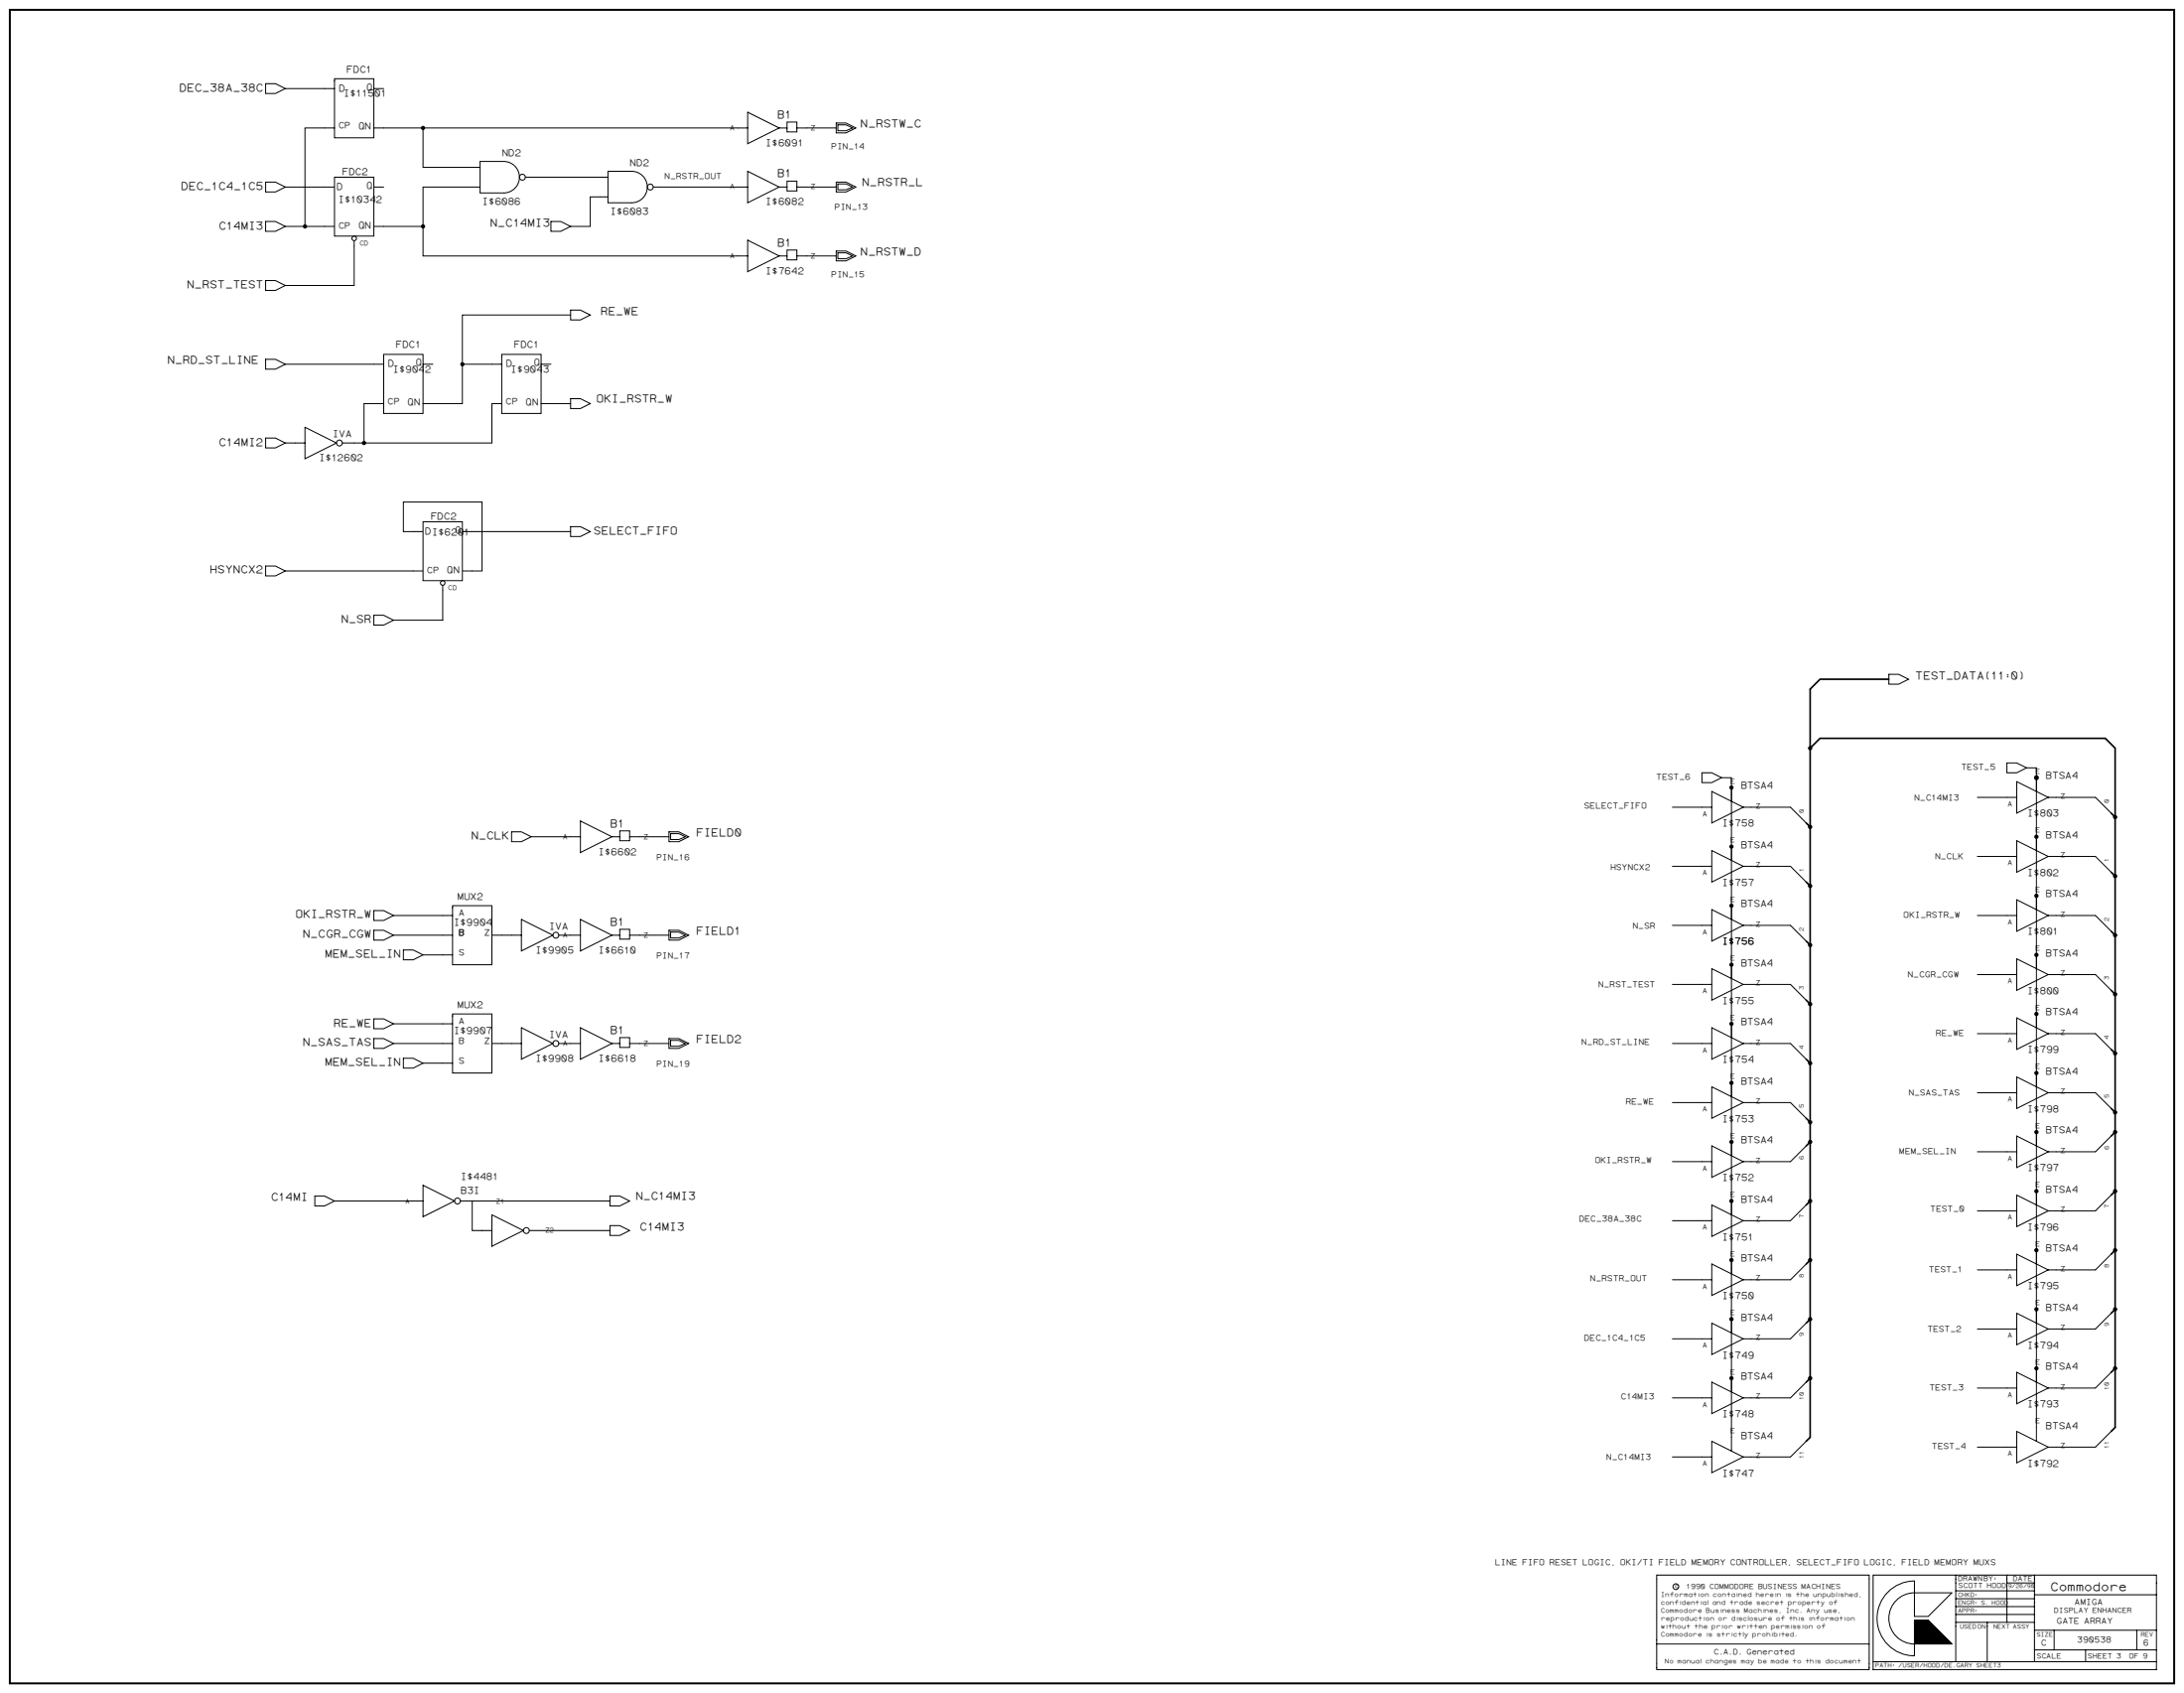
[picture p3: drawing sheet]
<svg xmlns="http://www.w3.org/2000/svg" width="1189mm" height="921mm" viewBox="0 0 1189 921" stroke-linecap="round" stroke-linejoin="round" font-family="sans-serif">
<path d="M5 5h1179v911h-1179z" fill="none" stroke="#fff" stroke-width=".54"/>
<path d="M5 5h1179v911h-1179z" fill="none" stroke="#000" stroke-width="1.1"/>
<g fill="none" stroke="#000" stroke-width=".54">
<path d="M155 48h22M177 70h-11v53M209 70h21M402 70h-172v21h27M439 70h16M289 96h38M155 102h27M204 102h5M257 102h-27v37h172M327 107h-6v16h-10M359 102h43M439 102h16"/>
<path d="M155 123h27M193 134v21h-38M204 123h26M439 139h16M145 153h5l5 2-5 3h-5zM311 171h-59v49h-16M155 198h49M252 198h16M204 220h-6v21M268 220v21h-82M300 220h11M145 238h5l5 3-5 3h-5z"/>
<path d="M166 232l17 9-17 9zM155 241h11M225 289h-5v-16h42v38h-5M257 289h54M155 311h70M241 321v16h-27M1092 415h6l5 3-5 2h-6zM1103 418h6v359M926 420h6l5 3-5 3h-6zM932 431l17 8-17 9zM932 439h-22M937 423h6v366"/>
<path d="M943 428v8M949 439h26l8 9M1076 434h16M1119 434h22M289 455h22M348 455h16M932 463l17 8-17 9zM932 471h-22M943 461v7M949 471h26l8 9M1076 466h16M1119 466h22"/>
<path d="M214 498h32M246 493h22v32h-22zM932 495l17 8-17 9zM943 493v7M1076 498h16M1119 498h22M214 509h32M220 517h5l5 3-5 2h-5zM230 520h16M268 509h16M284 500l17 9-17 8zM304 509h7"/>
<path d="M348 509h16M932 503h-22M949 503h26l8 9M932 527l17 9-17 8zM932 536h-22M943 525v7M949 536h26l8 8M1076 530h16M1119 530h22M214 557h32M246 552h22v32h-22zM284 559l17 9-17 8z"/>
<path d="M932 559l17 9-17 8zM943 557v8M214 568h32M220 576h5l5 2-5 3h-5zM230 578h16M268 568h16M304 568h7M348 568h16M932 568h-22M949 568h26l8 8M1076 562h16M1119 562h22"/>
<path d="M932 591l17 9-17 8zM932 600h-22M943 589v8M949 600h26l8 8M1076 595h16M1119 595h22M932 623l17 9-17 9zM932 632h-22M943 621v8M983 623l-8 9h-26M1076 627h16M1119 627h22"/>
<path d="M182 653h43M268 653h64M932 656l17 8-17 9zM943 653v8M983 656l-8 8h-26M1076 659h16M1119 659h22M295 669h37M932 664h-22M932 688l17 8-17 9zM932 696h-22M943 686v7"/>
<path d="M983 688l-8 8h-26M1076 691h16M1119 691h22M932 720l17 8-17 9zM943 718v7M983 720l-8 8h-26M932 728h-22M1076 723h16M1119 723h22M932 752l17 9-17 8zM983 752l-8 9h-26M1076 755h16"/>
<path d="M1119 755h22M932 761h-22M932 784l17 9-17 8zM932 793h-22M983 784l-8 9h-26M1076 787h16M1119 787h22M1065 857v47M1092 857v26M1107 857v47M1028 866a20 20 0 0 0-5 22 20 20 0 0 0 19 13v-19h8l12 12h-20a14 14 0 0 1-14-13 14 14 0 0 1 14-14h20l-12 12h-8v-19a20 20 0 0 0-14 6zM1065 878h42"/>
<path d="M1065 874h42M1065 870h42M1065 866h42M1092 861h15M1107 868h67M902 894v14h115v-51h-115v37h115M1042 887h13M1042 883h9M1042 884h10M1042 885h11M1042 886h12M1042 888h14"/>
<path d="M1042 889h15M1042 890h16M1042 891h17M1042 892h19M1042 893h19M1042 882h8M1042 887h14M1042 892h18M1042 894h20M1042 882h9M1065 883h42M1082 883v21"/>
<path d="M1107 898h67M1107 887h67M1118 887v11M1135 898v6M1163 887v11M1020 904v4h154v-51h-154v47h154"/>
<circle cx="230" cy="70" r=".9"/>
<circle cx="166" cy="123" r=".9"/>
<circle cx="230" cy="123" r=".9"/>
<circle cx="252" cy="198" r=".9"/>
<circle cx="185" cy="241" r="1.6"/>
<circle cx="198" cy="241" r=".9"/>
<circle cx="985" cy="407" r=".9"/>
<circle cx="943" cy="428" r=".9"/>
<circle cx="985" cy="450" r=".9"/>
<circle cx="1109" cy="455" r=".9"/>
<circle cx="1151" cy="445" r=".9"/>
<circle cx="943" cy="461" r=".9"/>
<circle cx="1151" cy="477" r=".9"/>
<circle cx="943" cy="493" r=".9"/>
<circle cx="985" cy="482" r=".9"/>
<circle cx="1109" cy="487" r=".9"/>
<circle cx="303" cy="509" r="1.6"/>
<circle cx="985" cy="514" r=".9"/>
<circle cx="1109" cy="520" r=".9"/>
<circle cx="1151" cy="509" r=".9"/>
<circle cx="943" cy="525" r=".9"/>
<circle cx="943" cy="557" r=".9"/>
<circle cx="985" cy="546" r=".9"/>
<circle cx="1109" cy="552" r=".9"/>
<circle cx="1151" cy="541" r=".9"/>
<circle cx="303" cy="568" r="1.6"/>
<circle cx="985" cy="578" r=".9"/>
<circle cx="1151" cy="573" r=".9"/>
<circle cx="943" cy="589" r=".9"/>
<circle cx="1109" cy="584" r=".9"/>
<circle cx="985" cy="611" r=".9"/>
<circle cx="1109" cy="616" r=".9"/>
<circle cx="1151" cy="605" r=".9"/>
<circle cx="1151" cy="616" r=".9"/>
<circle cx="943" cy="621" r=".9"/>
<circle cx="985" cy="621" r=".9"/>
<circle cx="943" cy="653" r=".9"/>
<circle cx="985" cy="653" r=".9"/>
<circle cx="1109" cy="648" r=".9"/>
<circle cx="1151" cy="648" r=".9"/>
<circle cx="943" cy="686" r=".9"/>
<circle cx="985" cy="686" r=".9"/>
<circle cx="1109" cy="680" r=".9"/>
<circle cx="1151" cy="680" r=".9"/>
<circle cx="943" cy="718" r=".9"/>
<circle cx="985" cy="718" r=".9"/>
<circle cx="1109" cy="712" r=".9"/>
<circle cx="1151" cy="712" r=".9"/>
<circle cx="943" cy="750" r=".9"/>
<circle cx="985" cy="750" r=".9"/>
<circle cx="1109" cy="744" r=".9"/>
<circle cx="1151" cy="744" r=".9"/>
<circle cx="912" cy="863" r="1.6"/>
</g>
<g fill="none" stroke="#000" stroke-width=".89">
<path d="M1028 370h-37l-6 5v407l-2 2M985 407l6-5h155l5 5v370M983 448l2 2M983 480l2 2M983 512l2 2M983 544l2 2M983 576l2 2M983 608l2 3M985 621l-2 2M985 653l-2 3M985 686l-2 2M985 718l-2 2"/>
<path d="M985 750l-2 2"/>
<circle cx="1109" cy="423" r=".9"/>
</g>
<g fill="#000">
<circle cx="230" cy="70" r=".9"/>
<circle cx="166" cy="123" r=".9"/>
<circle cx="230" cy="123" r=".9"/>
<circle cx="252" cy="198" r=".9"/>
<circle cx="198" cy="241" r=".9"/>
<circle cx="985" cy="407" r=".9"/>
<circle cx="943" cy="428" r=".9"/>
<circle cx="1109" cy="423" r=".9"/>
<circle cx="985" cy="450" r=".9"/>
<circle cx="1109" cy="455" r=".9"/>
<circle cx="1151" cy="445" r=".9"/>
<circle cx="943" cy="461" r=".9"/>
<circle cx="1151" cy="477" r=".9"/>
<circle cx="943" cy="493" r=".9"/>
<circle cx="985" cy="482" r=".9"/>
<circle cx="1109" cy="487" r=".9"/>
<circle cx="985" cy="514" r=".9"/>
<circle cx="1109" cy="520" r=".9"/>
<circle cx="1151" cy="509" r=".9"/>
<circle cx="943" cy="525" r=".9"/>
<circle cx="943" cy="557" r=".9"/>
<circle cx="985" cy="546" r=".9"/>
<circle cx="1109" cy="552" r=".9"/>
<circle cx="1151" cy="541" r=".9"/>
<circle cx="985" cy="578" r=".9"/>
<circle cx="1151" cy="573" r=".9"/>
<circle cx="943" cy="589" r=".9"/>
<circle cx="1109" cy="584" r=".9"/>
<circle cx="985" cy="611" r=".9"/>
<circle cx="1109" cy="616" r=".9"/>
<circle cx="1151" cy="605" r=".9"/>
<circle cx="1151" cy="616" r=".9"/>
<circle cx="943" cy="621" r=".9"/>
<circle cx="985" cy="621" r=".9"/>
<circle cx="943" cy="653" r=".9"/>
<circle cx="985" cy="653" r=".9"/>
<circle cx="1109" cy="648" r=".9"/>
<circle cx="1151" cy="648" r=".9"/>
<circle cx="943" cy="686" r=".9"/>
<circle cx="985" cy="686" r=".9"/>
<circle cx="1109" cy="680" r=".9"/>
<circle cx="1151" cy="680" r=".9"/>
<circle cx="943" cy="718" r=".9"/>
<circle cx="985" cy="718" r=".9"/>
<circle cx="1109" cy="712" r=".9"/>
<circle cx="1151" cy="712" r=".9"/>
<circle cx="943" cy="750" r=".9"/>
<circle cx="985" cy="750" r=".9"/>
<circle cx="1109" cy="744" r=".9"/>
<circle cx="1151" cy="744" r=".9"/>
</g>
<path d="M182 96h22v32h-22z" fill="#fff"/>
<g fill="none" stroke="#000" stroke-width=".54">
<path d="M145 46h5l5 2-5 3h-5zM177 48h5M182 43h22v32h-22zM204 48h5M177 70h5M204 70h5M182 96h22v32h-22zM193 131v3M225 289h5M252 289h5M225 311h5M252 311h5"/>
<path d="M1092 434h6M1098 425l17 9-17 8zM1109 423v8M1115 434h4M1141 434l8 8M1098 457l17 9-17 9zM1109 455v8M1092 466h6M1115 466h4M1141 466l8 9M1092 498h6M1098 490l17 8-17 9z"/>
<path d="M1109 487v8M1115 498h4M1141 498l8 9M1109 520v7M1092 530h6M1098 522l17 8-17 9zM1115 530h4M1141 530l8 9M1098 554l17 8-17 9zM1109 552v7M1092 562h6M1115 562h4"/>
<path d="M1141 562l8 9M1092 595h6M1098 586l17 9-17 8zM1109 584v7M1115 595h4M1141 595l8 8M1098 618l17 9-17 8zM1109 616v7M1149 618l-8 9M1092 627h6M1115 627h4M1092 659h6"/>
<path d="M1098 650l17 9-17 8zM1109 648v8M1115 659h4M1149 650l-8 9M1092 691h6M1098 682l17 9-17 8zM1109 680v8M1115 691h4M1149 682l-8 9M1098 714l17 9-17 9zM1109 712v8M1149 714l-8 9"/>
<path d="M1092 723h6M1115 723h4M1092 755h6M1098 747l17 8-17 9zM1109 744v8M1115 755h4M1149 747l-8 8M1098 779l17 8-17 9zM1109 777v7M1149 779l-8 8M1092 787h6M1115 787h4"/>
<circle cx="193" cy="130" r="1.2"/>
</g>
<path d="M1149 442l2 3M1149 475l2 2M1149 507l2 2M1149 539l2 2M1149 571l2 2M1149 603l2 2M1151 616l-2 2M1151 648l-2 2M1151 680l-2 2M1151 712l-2 2M1151 744l-2 3M1151 777l-2 2" fill="none" stroke="#000" stroke-width=".89"/>
<path d="M230 284h22v32h-22z" fill="#fff"/>
<g fill="none" stroke="#000" stroke-width=".54">
<path d="M402 70h5M407 61l17 9-17 8zM424 70h4v-4h6v6h-6v-2M434 70h5M455 67h6l5 3-5 2h-6zM456 68h5l3 2-3 1h-5zM145 99h5l5 3-5 2h-5zM257 91h4M261 88h13a9 9 0 0 1 9 8 9 9 0 0 1-9 9h-13zM286 96h3M327 96h4M331 93h13a9 9 0 0 1 8 9 9 9 0 0 1-8 8h-13z"/>
<path d="M407 93l17 9-17 8zM455 99h6l5 3-5 2h-6zM257 102h4M327 107h4M356 102h3M402 102h5M424 102h4v-3h6v5h-6v-2M434 102h5M456 100h5l3 2-3 1h-5zM145 121h5l5 2-5 3h-5zM300 121h5l6 2-6 3h-5zM402 139h5"/>
<path d="M407 131l17 8-17 9zM424 139h4v-3h6v5h-6v-2M434 139h5M455 137h6l5 2-5 3h-6zM456 138h5l3 1-3 2h-5zM311 169h5l5 2-5 3h-5zM145 195h5l5 3-5 3h-5zM204 198h5M209 193h21v32h-21zM230 198h6M268 198h5M273 193h22v32h-22z"/>
<path d="M295 198h5M204 220h5M230 220h6M268 220h5M295 220h5M311 217h5l5 3-5 2h-5zM230 284h22v32h-22zM311 287h5l5 2-5 3h-5zM145 308h5l5 3-5 2h-5zM241 318v3M204 335h5l5 2-5 3h-5zM1028 367h6l5 3-5 2h-6z"/>
<path d="M278 453h6l5 2-5 3h-6zM311 455h5M316 447l17 8-17 9zM333 455h4v-3h6v5h-6v-2M343 455h5M364 453h6l5 2-5 3h-6zM365 454h5l3 1-3 2h-5zM204 495h5l5 3-5 3h-5zM204 506h5l5 3-5 2h-5zM311 509h5M316 500l17 9-17 8zM333 509h4v-3h6v5h-6v-2"/>
<path d="M343 509h5M364 506h6l5 3-5 2h-6zM365 507h5l3 2-3 1h-5zM204 554h5l5 3-5 3h-5zM316 559l17 9-17 8zM204 565h5l5 3-5 2h-5zM311 568h5M333 568h4v-3h6v5h-6v-2M343 568h5M364 565h6l5 3-5 2h-6zM365 566h5l3 2-3 1h-5zM171 651h6l5 2-5 3h-6z"/>
<path d="M225 653h5M230 645l17 8-17 9zM251 653h17M257 653v16h11M332 651h5l6 2-6 3h-5zM268 661l17 8-17 9zM288 669h7M332 667h5l6 2-6 3h-5z"/>
<circle cx="284" cy="96" r="1.6"/>
<circle cx="354" cy="102" r="1.6"/>
<circle cx="241" cy="317" r="1.2"/>
<circle cx="249" cy="653" r="1.6"/>
<circle cx="287" cy="669" r="1.6"/>
</g>
<text font-size="6.5" x="1116" y="866">Commodore</text>
<g font-size="6">
<text x="97" y="50">DEC_38A_38C</text>
<text x="423" y="64">B1</text>
<text x="468" y="69">N_RSTW_C</text>
<text x="423" y="96">B1</text>
<text x="469" y="101">N_RSTR_L</text>
<text x="98" y="103">DEC_1C4_1C5</text>
<text x="119" y="125">C14MI3</text>
<text x="267" y="123">N_C14MI3</text>
<text x="423" y="134">B1</text>
<text x="468" y="139">N_RSTW_D</text>
<text x="102" y="157">N_RST_TEST</text>
<text x="327" y="171">RE_WE</text>
<text x="91" y="198">N_RD_ST_LINE</text>
<text x="325" y="219">OKI_RSTR_W</text>
<text x="119" y="242">C14MI2</text>
<text x="323" y="291">SELECT_FIFO</text>
<text x="114" y="312">HSYNCX2</text>
<text x="186" y="339">N_SR</text>
<text x="1043" y="370">TEST_DATA(11:0)</text>
<text x="332" y="450">B1</text>
<text x="379" y="455">FIELD0</text>
<text x="256" y="457">N_CLK</text>
<text x="161" y="499">OKI_RSTR_W</text>
<text x="332" y="503">B1</text>
<text x="379" y="508">FIELD1</text>
<text x="165" y="510">N_CGR_CGW</text>
<text x="177" y="521">MEM_SEL_IN</text>
<text x="181" y="558">RE_WE</text>
<text x="332" y="562">B1</text>
<text x="165" y="569">N_SAS_TAS</text>
<text x="379" y="567">FIELD2</text>
<text x="177" y="580">MEM_SEL_IN</text>
<text x="147" y="653">C14MI</text>
<text x="346" y="653">N_C14MI3</text>
<text x="348" y="670">C14MI3</text>
</g>
<g font-size="5.2">
<text x="189" y="39">FDC1</text>
<text x="184" y="50">D</text>
<text x="187" y="53">I$11501</text>
<text x="199" y="49">Q</text>
<text x="195" y="70">QN</text>
<text x="417" y="79">I$6091</text>
<text x="273" y="85">ND2</text>
<text x="343" y="90">ND2</text>
<text x="186" y="95">FDC2</text>
<text x="183" y="103">D</text>
<text x="199" y="103">Q</text>
<text x="184" y="110">I$10342</text>
<text x="262" y="111">I$6086</text>
<text x="417" y="111">I$6082</text>
<text x="332" y="117">I$6083</text>
<text x="195" y="124">QN</text>
<text x="417" y="149">I$7642</text>
<text x="215" y="189">FDC1</text>
<text x="280" y="189">FDC1</text>
<text x="211" y="200">D</text>
<text x="214" y="203">I$9042</text>
<text x="226" y="199">Q</text>
<text x="275" y="200">D</text>
<text x="278" y="203">I$9043</text>
<text x="290" y="199">Q</text>
<text x="222" y="220">QN</text>
<text x="286" y="220">QN</text>
<text x="181" y="238">IVA</text>
<text x="174" y="251">I$12602</text>
<text x="234" y="283">FDC2</text>
<text x="231" y="290">DI$6201</text>
<text x="248" y="290">Q</text>
<text x="243" y="311">QN</text>
<text x="1114" y="424">BTSA4</text>
<text x="948" y="429">BTSA4</text>
<text x="937" y="450">I$758</text>
<text x="1103" y="444">I$803</text>
<text x="1114" y="456">BTSA4</text>
<text x="948" y="461">BTSA4</text>
<text x="326" y="465">I$6602</text>
<text x="1103" y="476">I$802</text>
<text x="937" y="482">I$757</text>
<text x="249" y="490">MUX2</text>
<text x="1114" y="488">BTSA4</text>
<text x="948" y="493">BTSA4</text>
<text x="247" y="503">I$9904</text>
<text x="299" y="506">IVA</text>
<text x="1103" y="509">I$801</text>
<text x="937" y="514">I$756</text>
<text x="291" y="518">I$9905</text>
<text x="326" y="518">I$6610</text>
<text x="1114" y="520">BTSA4</text>
<text x="948" y="526">BTSA4</text>
<text x="1103" y="541">I$800</text>
<text x="249" y="548">MUX2</text>
<text x="937" y="546">I$755</text>
<text x="948" y="558">BTSA4</text>
<text x="1114" y="552">BTSA4</text>
<text x="247" y="562">I$9907</text>
<text x="299" y="565">IVA</text>
<text x="1103" y="573">I$799</text>
<text x="291" y="577">I$9908</text>
<text x="326" y="577">I$6618</text>
<text x="937" y="578">I$754</text>
<text x="1114" y="584">BTSA4</text>
<text x="948" y="590">BTSA4</text>
<text x="1103" y="605">I$798</text>
<text x="937" y="610">I$753</text>
<text x="1114" y="617">BTSA4</text>
<text x="948" y="622">BTSA4</text>
<text x="251" y="642">I$4481</text>
<text x="1103" y="637">I$797</text>
<text x="937" y="642">I$752</text>
<text x="251" y="649">B3I</text>
<text x="1114" y="649">BTSA4</text>
<text x="948" y="654">BTSA4</text>
<text x="1103" y="669">I$796</text>
<text x="937" y="675">I$751</text>
<text x="1114" y="681">BTSA4</text>
<text x="948" y="686">BTSA4</text>
<text x="1103" y="701">I$795</text>
<text x="937" y="707">I$750</text>
<text x="1114" y="713">BTSA4</text>
<text x="948" y="718">BTSA4</text>
<text x="1103" y="733">I$794</text>
<text x="937" y="739">I$749</text>
<text x="1114" y="745">BTSA4</text>
<text x="948" y="750">BTSA4</text>
<text x="1103" y="766">I$793</text>
<text x="937" y="771">I$748</text>
<text x="1114" y="777">BTSA4</text>
<text x="948" y="783">BTSA4</text>
<text x="1103" y="798">I$792</text>
<text x="937" y="803">I$747</text>
</g>
<g font-size="4.8">
<text x="184" y="70">CP</text>
<text x="184" y="124">CP</text>
<text x="211" y="220">CP</text>
<text x="275" y="220">CP</text>
<text x="232" y="311">CP</text>
<text x="250" y="498">A</text>
<text x="250" y="509">B</text>
<text x="263" y="509">Z</text>
<text x="250" y="520">S</text>
<text x="250" y="557">A</text>
<text x="250" y="568">B</text>
<text x="263" y="568">Z</text>
<text x="250" y="578">S</text>
</g>
<g font-size="4.5">
<text x="452" y="81">PIN_14</text>
<text x="362" y="97">N_RSTR_OUT</text>
<text x="454" y="114">PIN_13</text>
<text x="452" y="151">PIN_15</text>
<text x="1068" y="419">TEST_5</text>
<text x="902" y="424">TEST_6</text>
<text x="1042" y="435">N_C14MI3</text>
<text x="862" y="440">SELECT_FIFO</text>
<text x="357" y="468">PIN_16</text>
<text x="1053" y="467">N_CLK</text>
<text x="877" y="473">HSYNCX2</text>
<text x="1036" y="499">OKI_RSTR_W</text>
<text x="889" y="505">N_SR</text>
<text x="357" y="521">PIN_17</text>
<text x="1038" y="531">N_CGR_CGW</text>
<text x="870" y="537">N_RST_TEST</text>
<text x="1054" y="563">RE_WE</text>
<text x="861" y="568">N_RD_ST_LINE</text>
<text x="357" y="580">PIN_19</text>
<text x="1039" y="596">N_SAS_TAS</text>
<text x="885" y="601">RE_WE</text>
<text x="1034" y="628">MEM_SEL_IN</text>
<text x="868" y="633">OKI_RSTR_W</text>
<text x="1051" y="659">TEST_0</text>
<text x="859" y="664">DEC_38A_38C</text>
<text x="1050" y="692">TEST_1</text>
<text x="865" y="697">N_RSTR_OUT</text>
<text x="1049" y="724">TEST_2</text>
<text x="862" y="729">DEC_1C4_1C5</text>
<text x="882" y="761">C14MI3</text>
<text x="1050" y="756">TEST_3</text>
<text x="1052" y="788">TEST_4</text>
<text x="874" y="794">N_C14MI3</text>
<text x="814" y="851">LINE FIFO RESET LOGIC, OKI/TI FIELD MEMORY CONTROLLER, SELECT_FIFO LOGIC, FIELD MEMORY MUXS</text>
<text x="1129" y="873">AMIGA</text>
<text x="1120" y="883">GATE ARRAY</text>
<text x="1131" y="893">390538</text>
<text x="1111" y="895">C</text>
<text x="1167" y="895">6</text>
</g>
<text font-size="4.2" x="933" y="900">C.A.D. Generated</text>
<g font-size="3.9">
<text x="397" y="71">A</text>
<text x="441" y="71">Z</text>
<text x="397" y="103">A</text>
<text x="441" y="103">Z</text>
<text x="397" y="140">A</text>
<text x="441" y="140">Z</text>
<text x="1108" y="421">E</text>
<text x="942" y="426">E</text>
<text x="1122" y="434">Z</text>
<text x="927" y="444">A</text>
<text x="956" y="440">Z</text>
<text x="1093" y="439">A</text>
<text x="1108" y="453">E</text>
<text x="306" y="456">A</text>
<text x="350" y="456">Z</text>
<text x="942" y="458">E</text>
<text x="1122" y="466">Z</text>
<text x="956" y="472">Z</text>
<text x="1093" y="471">A</text>
<text x="927" y="476">A</text>
<text x="1108" y="485">E</text>
<text x="942" y="490">E</text>
<text x="956" y="504">Z</text>
<text x="1093" y="503">A</text>
<text x="1122" y="498">Z</text>
<text x="306" y="510">A</text>
<text x="350" y="510">Z</text>
<text x="927" y="508">A</text>
<text x="1108" y="517">E</text>
<text x="942" y="523">E</text>
<text x="1122" y="531">Z</text>
<text x="956" y="536">Z</text>
<text x="1093" y="535">A</text>
<text x="927" y="540">A</text>
<text x="1108" y="549">E</text>
<text x="942" y="555">E</text>
<text x="1122" y="563">Z</text>
<text x="306" y="569">A</text>
<text x="350" y="569">Z</text>
<text x="956" y="568">Z</text>
<text x="1093" y="567">A</text>
<text x="927" y="572">A</text>
<text x="1108" y="581">E</text>
<text x="942" y="587">E</text>
<text x="1093" y="599">A</text>
<text x="1122" y="595">Z</text>
<text x="927" y="605">A</text>
<text x="956" y="600">Z</text>
<text x="1108" y="614">E</text>
<text x="942" y="619">E</text>
<text x="1122" y="627">Z</text>
<text x="956" y="632">Z</text>
<text x="1093" y="631">A</text>
<text x="927" y="637">A</text>
<text x="1108" y="646">E</text>
<text x="942" y="651">E</text>
<text x="1122" y="659">Z</text>
<text x="956" y="664">Z</text>
<text x="1093" y="664">A</text>
<text x="927" y="669">A</text>
<text x="1108" y="678">E</text>
<text x="942" y="683">E</text>
<text x="1093" y="696">A</text>
<text x="1122" y="691">Z</text>
<text x="927" y="701">A</text>
<text x="956" y="697">Z</text>
<text x="1108" y="710">E</text>
<text x="942" y="715">E</text>
<text x="1122" y="723">Z</text>
<text x="956" y="729">Z</text>
<text x="1093" y="728">A</text>
<text x="927" y="733">A</text>
<text x="1108" y="742">E</text>
<text x="942" y="748">E</text>
<text x="1122" y="756">Z</text>
<text x="956" y="761">Z</text>
<text x="1093" y="760">A</text>
<text x="927" y="765">A</text>
<text x="942" y="780">E</text>
<text x="1108" y="774">E</text>
<text x="1122" y="788">Z</text>
<text x="927" y="797">A</text>
<text x="956" y="793">Z</text>
<text x="1093" y="792">A</text>
<text x="1066" y="860">DRAWNBY:</text>
<text x="1066" y="864">SCOTT HOOD</text>
<text x="1096" y="860">DATE</text>
<text x="918" y="864">1990 COMMODORE BUSINESS MACHINES</text>
<text x="1118" y="877">DISPLAY ENHANCER</text>
<text x="1109" y="902">SCALE</text>
<text x="1136" y="902">SHEET 3</text>
<text x="1159" y="902">OF 9</text>
</g>
<g font-size="3.6">
<text x="196" y="133">CD</text>
<text x="244" y="321">CD</text>
<text x="221" y="654">A</text>
<text x="270" y="654">Z1</text>
<text x="297" y="671">Z2</text>
</g>
<g font-size="3.5">
<text x="904" y="869">Information contained herein is the unpublished,</text>
<text x="912" y="864">c</text>
<text x="904" y="873">confidential and trade secret property of</text>
<text x="904" y="882">reproduction or disclosure of this information</text>
<text x="904" y="877">Commodore Business Machines, Inc. Any use,</text>
<text x="904" y="886">without the prior written permission of</text>
<text x="904" y="890">Commodore is strictly prohibited.</text>
<text x="906" y="905">No manual changes may be made to this document</text>
</g>
<g font-size="3.3">
<text x="1148" y="437" transform="rotate(-90 1148 437)">0</text>
<text x="982" y="442" transform="rotate(-90 982 442)">0</text>
<text x="1148" y="469" transform="rotate(-90 1148 469)">1</text>
<text x="982" y="475" transform="rotate(-90 982 475)">1</text>
<text x="1148" y="501" transform="rotate(-90 1148 501)">2</text>
<text x="982" y="507" transform="rotate(-90 982 507)">2</text>
<text x="1148" y="533" transform="rotate(-90 1148 533)">3</text>
<text x="982" y="539" transform="rotate(-90 982 539)">3</text>
<text x="1148" y="566" transform="rotate(-90 1148 566)">4</text>
<text x="982" y="571" transform="rotate(-90 982 571)">4</text>
<text x="1148" y="598" transform="rotate(-90 1148 598)">5</text>
<text x="982" y="603" transform="rotate(-90 982 603)">5</text>
<text x="1148" y="626" transform="rotate(-90 1148 626)">6</text>
<text x="982" y="631" transform="rotate(-90 982 631)">6</text>
<text x="1148" y="658" transform="rotate(-90 1148 658)">7</text>
<text x="982" y="663" transform="rotate(-90 982 663)">7</text>
<text x="1148" y="690" transform="rotate(-90 1148 690)">8</text>
<text x="982" y="695" transform="rotate(-90 982 695)">8</text>
<text x="1148" y="722" transform="rotate(-90 1148 722)">9</text>
<text x="982" y="727" transform="rotate(-90 982 727)">9</text>
<text x="982" y="761" transform="rotate(-90 982 761)">10</text>
<text x="1148" y="756" transform="rotate(-90 1148 756)">10</text>
<text x="1148" y="788" transform="rotate(-90 1148 788)">11</text>
<text x="982" y="793" transform="rotate(-90 982 793)">11</text>
<text x="1066" y="869">CHKD:</text>
<text x="1066" y="873">ENGR: S. HOOD</text>
<text x="1066" y="877">APPR:</text>
<text x="1067" y="886">USED ON</text>
<text x="1085" y="886">NEXT ASSY</text>
<text x="1109" y="890">SIZE</text>
<text x="1165" y="890">REV</text>
<text x="1021" y="907">PATH: /USER/HOOD/DE.GARY SHEET3</text>
</g>
<text font-size="3" x="1093" y="864">9/26/90</text>
</svg>
